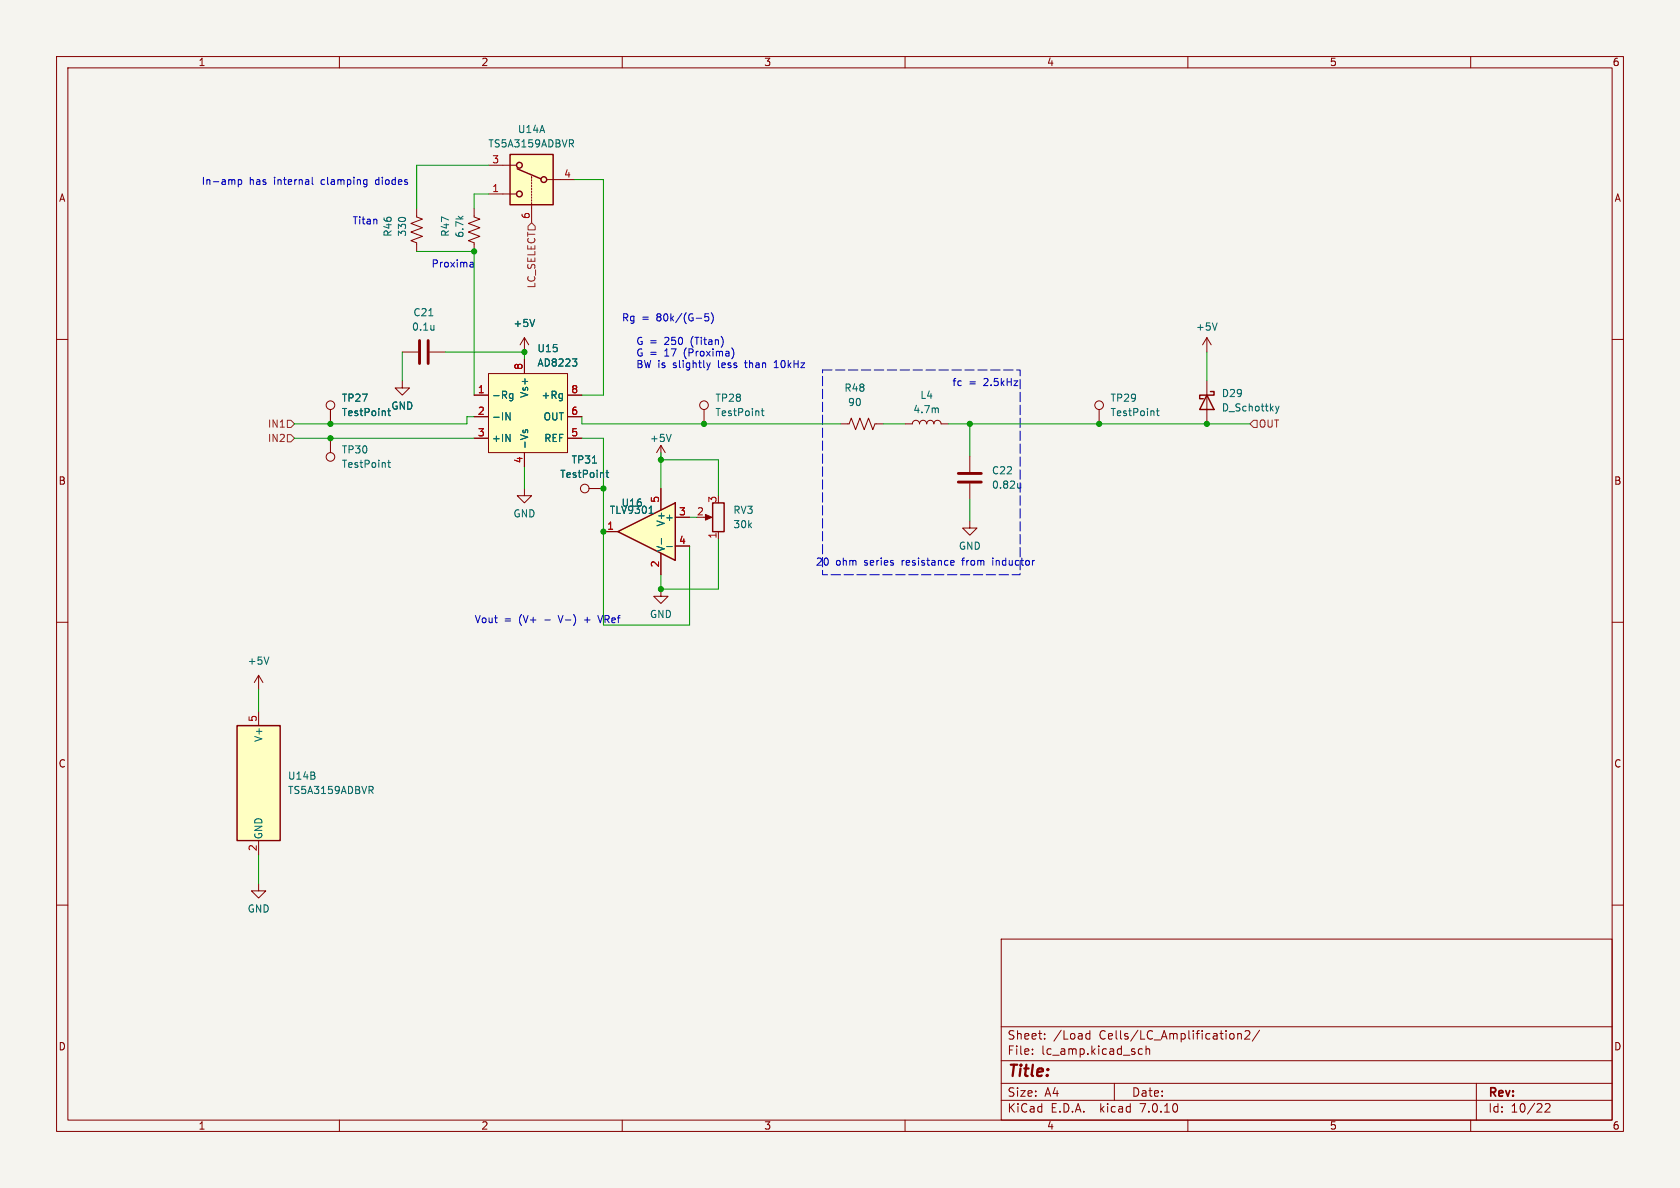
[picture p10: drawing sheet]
<svg xmlns="http://www.w3.org/2000/svg" width="297mm" height="210mm" viewBox="0 0 297 210" stroke-linecap="round" stroke-linejoin="round" font-family="sans-serif">
<path d="M0 0h297v210h-297z" fill="#f5f4ef" stroke="#f5f4ef" stroke-width=".18"/>
<g fill="none" stroke="#840000" stroke-width=".18">
<path d="M10 10h277v190h-277zM12 12h273v186h-273zM60 10v2M110 10v2M160 10v2M210 10v2M260 10v2M83.8 36.8v1.6l1 .3-2 .8 2 .8-2 .7 2 .8-2 .7 1 .4v1.6M86.4 34.3h4.8M86.4 29.2h4.8M94 31.2v.3M94 31.8v.2"/>
<path d="M94 32.3v.2M94 32.8v.2M94 33.3v.2M94 33.8v.2M94 34.3v.2M94 34.8v.3M94 35.3v.3M94 35.8v.3M94 36.3v3.1M96.8 31.8h4.8M10 60h2M213.4 59.7l-.8 1.3"/>
<path d="M213.4 59.7v2.5M213.4 59.7l.7 1.3M285 60h2M58.4 77.5v2.5M83.8 69.9h2.6M83.8 73.7h2.6M83.8 77.5h2.6M86.4 66h13.9v14h-13.9zM92.7 63.5v2.5M100.3 69.9h2.6M100.3 73.7h2.6M100.3 77.5h2.6"/>
<path d="M116.8 78.7l.8 1.3M116.8 78.7v2.6M116.8 78.7l-.7 1.3M124.5 72.4v2.5M148.6 74.9h1.5l.4-1 .8 2 .7-2 .8 2 .7-2 .8 2 .4-1h1.5M194.3 72.4v2.5M213.4 67.3v7.6M92.7 86.4v1.2h1.3l-1.3 1.3-1.3-1.3h1.3M92.7 80v2.6M104.1 86.4h2.6M124.5 91.4h1M127 94v1.3"/>
<path d="M171.4 92.1v1.2h-1.2l1.2 1.3 1.3-1.3h-1.3M171.4 80.6v2.8M171.4 85.5v2.8M10 110h2M45.7 119.4v2.5M45.7 119.4l-.7 1.3M45.7 119.4l.8 1.3M285 110h2M45.7 125.7v2.6M10 160h2M45.7 156.2v1.3h1.3l-1.3 1.3-1.3-1.3h1.3M45.7 148.6v2.5"/>
<path d="M285 160h2M177 166h108v32h-108zM60 198v2M110 198v2M160 198v2M177 194.5h108M177 191.5h108M177 187.5h108M177 181.5h108M182.5 186.3v.1M182.5 185.5v.1M184.7 183.6v.1"/>
<path d="M184.7 182.8v.1M192 183.6l.2 .1 .5-.1M192.7 182.2v1.5M192.7 182.8l-.5-.1-.2 .1M197 191.5v3M201.2 186.1l.3 .3 .5-.1M202 185.5l-.5-.1-.3 .3M202.6 185.5l.2-.1 .4 .1v.9M202.6 184.9v1.5M210 198v2M217.7 182.7l.3 .1 .2 .2-.1 .6-.4 .1M218.8 182.8l.2-.1 .4 .1 .1 .9"/>
<path d="M218.8 182.7v1M220.1 182.3l.6-.1 .2 .1 .1 .3-1 1.1h1M222.7 182.1l-1.3 2M260 198v2M261 191.5v6.5M273.2 195.2l.5-.1 .3 .1v.3l-.9 1.1h.9"/>
<circle cx="124.5" cy="71.6" r=".76"/>
<circle cx="194.3" cy="71.6" r=".76"/>
<circle cx="58.4" cy="80.8" r=".76"/>
<circle cx="103.4" cy="86.4" r=".76"/>
</g>
<path d="M169.4 83.7h4.1M169.4 85.2h4.1" fill="none" stroke="#840000" stroke-width=".51"/>
<g fill="none" stroke="#006464" stroke-width=".18">
<path d="M101 25.4l.4 .6M101.1 24.7l.3 .3-.1 .3-.2 .1M215.2 57.1l-.4 1.3M89.4 73l.8 1.2v-1.2M89.4 76.8l.8 1.2v-1.2M90.2 70.4h.5M90.2 69.6h.5M90.7 69.6v1l-.2 .2-.3 .1M92.5 76l-.1 .3M92.9 76.3v-.3h.2l.2 .1v.3M101.2 63.4h.8l-.5 .5M101.8 64l.2 .2-.2 .5"/>
<path d="M118.7 76.8l-.5 1.2M134.6 72.6h.5M134.8 72.2v1.1l.3 .2M204.4 72.6h.5M204.6 72.2v1.1l.3 .2M225.5 71.8l.3 .9M225.8 72.7l-.3 .4M226.1 71.8l-.3 .9M68.5 81.8h.5M68.7 81.4v1l.3 .2M104.7 81.9h.8M107.1 83.6h.5"/>
<path d="M107.3 83.1v1.1l.3 .2M180.5 85.5v.8M180.5 86.2l-.4 .1M47.5 116.1l-.4 1.3M65.5 139.7l.5 .6M65.7 139l.3 .3-.1 .3-.2 .1"/>
</g>
<g fill="#ffffc2" stroke="#ffffc2" stroke-width=".18">
<path d="M86.4 66h13.9v14h-13.9z"/>
<path d="M90.2 27.3h7.6v8.9h-7.6z"/>
<path d="M41.9 128.3h7.6v20.3h-7.6z"/>
</g>
<path d="M124.7 90.9l1.2 .5-1.2 .5z" fill="#840000" stroke="#840000" stroke-width=".18"/>
<g fill="none" stroke="#840000" stroke-width=".25">
<path d="M90.2 27.3h7.6v8.9h-7.6zM91.4 29.8l4.2 1.8M213.4 69.9l1.2 2.5h-2.5zM214 69.2h.6v.7h-2.5v.6h.6M126 88.9h2v5.1h-2zM41.9 128.3h7.6v20.3h-7.6z"/>
<circle cx="91.8" cy="34.3" r=".51"/>
<circle cx="91.8" cy="29.2" r=".51"/>
<circle cx="96.1" cy="31.8" r=".51"/>
</g>
<path d="M109.2 94l10.2-5.1v10.2z" fill="#ffffc2"/>
<path d="M109.2 94l10.2-5.1v10.2z" fill="none" stroke="#840000" stroke-width=".25"/>
<g fill="none" stroke="#840000" stroke-width=".18">
<path d="M73.7 36.8v1.6l1 .3-2.1 .8 2.1 .8-2.1 .7 2.1 .8-2.1 .7 1.1 .4v1.6M92.7 59.7l-.8 1.3M92.7 59.7v2.5M92.7 59.7l.8 1.3M58.4 72.4v2.5M71.1 67.3v1.3h1.3l-1.3 1.3-1.3-1.3h1.3M71.1 62.2h2.8M75.9 62.2h2.8M83.8 69.9h2.6M83.8 73.7h2.6M83.8 77.5h2.6M92.7 63.5v2.5"/>
<path d="M100.3 69.9h2.6M100.3 73.7h2.6M100.3 77.5h2.6M160 74.9h1.3a.64 .64 0 0 1 .6-.6 .64 .64 0 0 1 .7 .6 .64 .64 0 0 1 .6-.6 .64 .64 0 0 1 .6 .6 .64 .64 0 0 1 .7-.6 .64 .64 0 0 1 .6 .6 .64 .64 0 0 1 .6-.6 .64 .64 0 0 1 .7 .6h1.2M92.7 80v2.6M104.1 86.4h2.6M106.7 94h2.5M116.8 86.4v3.8M116.8 97.8v3.8M119.4 91.4h2.5M119.4 96.5h2.5M116.8 104.1v1.3h-1.2l1.2 1.3 1.3-1.3h-1.3"/>
<circle cx="58.4" cy="71.6" r=".76"/>
</g>
<g fill="none" stroke="#006464" stroke-width=".18">
<path d="M75.8 55.8h.7M76.7 57.5v.9M76.7 58.2v.1M94.5 56.5l-.4 1.2M68.5 72.6h.5M68.7 72.2v1.1l.3 .2M89.4 73l.8 1.2v-1.2M89.4 76.8l.8 1.2v-1.2M90.2 70.4h.5M90.2 69.6h.5M90.7 69.6v1l-.2 .2-.3 .1M92.5 76l-.1 .3"/>
<path d="M92.9 76.3v-.3h.2l.2 .1v.3M101.2 63.4h.8l-.5 .5M101.8 64l.2 .2-.2 .5M165.7 72.1l.2 .2v.7M104.7 81.9h.8M107.1 83.6h.5M107.3 83.1v1.1l.3 .2M114.8 90.7h.7M116.9 95.2v1M117.9 96.6h1"/>
</g>
<path d="M74.2 60.2v4.1M75.7 60.2v4.1" fill="none" stroke="#840000" stroke-width=".51"/>
<path d="M94 39.4l.6 .6v.6h-1.3v-.6zM50.8 74.3h.6l.7 .6-.7 .7h-.6zM50.8 76.8h.6l.7 .7-.7 .6h-.6zM221.6 74.3h.6v1.3h-.6l-.6-.7z" fill="none" stroke="#725600" stroke-width=".18"/>
<g fill="none" stroke="#0000c2" stroke-width=".18">
<path d="M42.1 31.8v1.2M42.1 31.8h.4l.2 .2-.1 .5h-.5M55.2 31.3v1.1l.2 .2M64.5 31.8h.4M64.9 32.5l-.4 .1M64.9 31.8v1l-.3 .2M83.3 46.4h.3l.1 .8M83.7 47.2h-.4M83.7 46.7h-.4M125.3 55.5h-.6l-.1 .6 .2-.1h.4l.1 .2v.4l-.2 .1-.5-.1M125.7 55.3a1.46 1.46 0 0 1 0 1.9M125 64.1l.3 .9"/>
<path d="M125.3 65l-.2 .4M125.6 64.1l-.3 .9M129.4 61.5a1.47 1.47 0 0 1 0 1.9M136.9 65h.7M137.1 63.9l-.2 .2M168.3 99.1h.3l.1 .3-.6 .1M168.6 99.9h-.3M175.5 98.6v.2M175.5 99.1v.8M98.7 108.8l.4 1.3M103.3 109.6h1M105.7 108.8l.4 1.3"/>
</g>
<path d="M145.4 65.4h34.9v36.2h-34.9v-36.2" fill="none" stroke="#0000c2" stroke-width=".18" stroke-dasharray="1.7 .6"/>
<g fill="none" stroke="#009600" stroke-width=".18">
<path d="M86.4 29.2h-12.7v7.6M86.4 34.3h-2.6v2.5M101.6 31.8h5.1v38.1h-3.8M73.7 44.5h10.1v25.4M52.1 77.5h31.7M71.1 62.2v5.1M78.7 62.2h14v1.3M83.8 73.7h-1.3v1.2h-30.4M102.9 77.5h3.8v33h15.2v-14M102.9 73.7v1.2h45.7M156.2 74.9h3.8M167.6 74.9h53.4"/>
<path d="M171.4 74.9v5.7M213.4 62.2v5.1M92.7 82.6v3.8M116.8 81.3h10.2v6.3M116.8 80v6.4M121.9 91.4h1.3M127 95.3v8.8h-10.2v-2.5M171.4 88.3v3.8M45.7 121.9v3.8M45.7 151.1v5.1"/>
</g>
<g fill="#009600" stroke="#009600" stroke-width=".18">
<circle cx="124.5" cy="74.9" r=".46"/>
<circle cx="116.8" cy="81.3" r=".46"/>
<circle cx="116.8" cy="104.1" r=".46"/>
<circle cx="171.4" cy="74.9" r=".46"/>
<circle cx="194.3" cy="74.9" r=".46"/>
<circle cx="213.4" cy="74.9" r=".46"/>
<circle cx="83.8" cy="44.5" r=".46"/>
<circle cx="92.7" cy="62.2" r=".46"/>
<circle cx="106.7" cy="86.4" r=".46"/>
<circle cx="58.4" cy="77.5" r=".46"/>
<circle cx="58.4" cy="74.9" r=".46"/>
<circle cx="106.7" cy="94" r=".46"/>
</g>
<text font-size="2.8" fill="#840000" x="178" y="190.9">Title:</text>
<g font-size="2.1" fill="#840000">
<text x="178" y="184">Sheet:</text>
<text x="186.2" y="184">/Load</text>
<text x="194.4" y="184">Cells/LC_Amplification2/</text>
<text x="178" y="186.7">File:</text>
<text x="184.1" y="186.7">lc_amp.kicad_sch</text>
<text x="178" y="196.9">KiCad</text>
<text x="178" y="194.1">Size:</text>
<text x="184.7" y="194.1">A4</text>
<text x="185.7" y="196.9">E.D.A.</text>
<text x="194.6" y="196.9">kicad</text>
<text x="200" y="194.1">Date:</text>
<text x="201.8" y="196.9">7.0.10</text>
<text x="263" y="194.3">Rev:</text>
<text x="263" y="196.9">Id:</text>
<text x="267.1" y="196.9">10/22</text>
</g>
<g font-size="1.8" fill="#840000">
<text x="35" y="11.9">1</text>
<text x="85" y="11.9">2</text>
<text x="135" y="11.9">3</text>
<text x="185" y="11.9">4</text>
<text x="235" y="11.9">5</text>
<text x="285" y="11.9">6</text>
<text x="10.3" y="35.9">A</text>
<text x="285.3" y="35.9">A</text>
<text x="10.3" y="85.9">B</text>
<text x="285.3" y="85.9">B</text>
<text x="10.3" y="135.9">C</text>
<text x="285.3" y="135.9">C</text>
<text x="10.3" y="185.9">D</text>
<text x="285.3" y="185.9">D</text>
<text x="35" y="199.9">1</text>
<text x="85" y="199.9">2</text>
<text x="135" y="199.9">3</text>
<text x="185" y="199.9">4</text>
<text x="235" y="199.9">5</text>
<text x="285" y="199.9">6</text>
</g>
<g font-size="1.8" fill="#006464">
<text x="91.5" y="23.7">U14A</text>
<text x="86.2" y="26.3">TS5A3159ADBVR</text>
<text x="69.4" y="42" transform="rotate(-90 69.4 42)">R46</text>
<text x="72" y="41.9" transform="rotate(-90 72 41.9)">330</text>
<text x="79.6" y="42" transform="rotate(-90 79.6 42)">R47</text>
<text x="82.1" y="42.1" transform="rotate(-90 82.1 42.1)">6.7k</text>
<text x="72.7" y="58.6">0.1u</text>
<text x="73" y="56.1">C21</text>
<text x="90.7" y="58">+5V</text>
<text x="211.3" y="58.6">+5V</text>
<text x="94.9" y="62.5">U15</text>
<text x="94.9" y="65">AD8223</text>
<text x="60.3" y="71.2">TP27</text>
<text x="86.9" y="70.7">-Rg</text>
<text x="93.6" y="70.4" transform="rotate(-90 93.6 70.4)">Vs+</text>
<text x="95.6" y="70.7">+Rg</text>
<text x="126.4" y="71.2">TP28</text>
<text x="149.2" y="69.4">R48</text>
<text x="149.8" y="72">90</text>
<text x="162.6" y="70.7">L4</text>
<text x="196.2" y="71.2">TP29</text>
<text x="215.9" y="70.4">D29</text>
<text x="60.3" y="73.8">TestPoint</text>
<text x="69.1" y="72.6">GND</text>
<text x="86.9" y="74.5">-IN</text>
<text x="96" y="74.5">OUT</text>
<text x="126.4" y="73.8">TestPoint</text>
<text x="161.4" y="73.3">4.7m</text>
<text x="196.2" y="73.8">TestPoint</text>
<text x="215.9" y="72.9">D_Schottky</text>
<text x="60.3" y="82.9">TestPoint</text>
<text x="60.3" y="80.4">TP30</text>
<text x="86.9" y="78.3">+IN</text>
<text x="93.6" y="79.5" transform="rotate(-90 93.6 79.5)">-Vs</text>
<text x="96.1" y="78.3">REF</text>
<text x="100.9" y="82.1">TP31</text>
<text x="114.8" y="78.3">+5V</text>
<text x="98.9" y="84.7">TestPoint</text>
<text x="109.8" y="89.8">U16</text>
<text x="175.3" y="86.6">0.82u</text>
<text x="175.3" y="84">C22</text>
<text x="90.7" y="91.7">GND</text>
<text x="107.7" y="91">TLV9301</text>
<text x="117.5" y="92.3">+</text>
<text x="117.7" y="93.2" transform="rotate(-90 117.7 93.2)">V+</text>
<text x="129.5" y="91">RV3</text>
<text x="129.5" y="93.6">30k</text>
<text x="117.7" y="97.7" transform="rotate(-90 117.7 97.7)">V-</text>
<text x="169.4" y="97.4">GND</text>
<text x="114.8" y="109.4">GND</text>
<text x="43.7" y="117.7">+5V</text>
<text x="46.6" y="131.3" transform="rotate(-90 46.6 131.3)">V+</text>
<text x="50.8" y="138">U14B</text>
<text x="50.8" y="140.6">TS5A3159ADBVR</text>
<text x="46.6" y="148.5" transform="rotate(-90 46.6 148.5)">GND</text>
<text x="43.7" y="161.5">GND</text>
</g>
<g font-size="1.8" fill="#a90000">
<text x="86.9" y="29">3</text>
<text x="86.9" y="34">1</text>
<text x="99.6" y="31.5">4</text>
<text x="93.7" y="38.8" transform="rotate(-90 93.7 38.8)">6</text>
<text x="92.5" y="65.5" transform="rotate(-90 92.5 65.5)">8</text>
<text x="84.4" y="69.6">1</text>
<text x="100.9" y="69.6">8</text>
<text x="84.4" y="73.4">2</text>
<text x="84.4" y="77.2">3</text>
<text x="100.9" y="77.2">5</text>
<text x="100.9" y="73.4">6</text>
<text x="92.5" y="82" transform="rotate(-90 92.5 82)">4</text>
<text x="116.6" y="89" transform="rotate(-90 116.6 89)">5</text>
<text x="126.7" y="89" transform="rotate(-90 126.7 89)">3</text>
<text x="107.2" y="93.7">1</text>
<text x="119.9" y="91.2">3</text>
<text x="123.1" y="91.2">2</text>
<text x="126.7" y="95.3" transform="rotate(-90 126.7 95.3)">1</text>
<text x="116.6" y="100.4" transform="rotate(-90 116.6 100.4)">2</text>
<text x="119.9" y="96.3">4</text>
<text x="45.5" y="127.7" transform="rotate(-90 45.5 127.7)">5</text>
<text x="45.5" y="150.6" transform="rotate(-90 45.5 150.6)">2</text>
</g>
<g font-size="1.8" fill="#0000c2">
<text x="35.6" y="32.8">In-amp</text>
<text x="44" y="32.8">has</text>
<text x="48.5" y="32.8">internal</text>
<text x="57" y="32.8">clamping</text>
<text x="66.9" y="32.8">diodes</text>
<text x="62.2" y="39.8">Titan</text>
<text x="76.2" y="47.4">Proxima</text>
<text x="109.9" y="56.9">Rg</text>
<text x="113.4" y="56.9">=</text>
<text x="116.2" y="56.9">80k/(G-5)</text>
<text x="112.4" y="61.1">G =</text>
<text x="112.4" y="63.1">G =</text>
<text x="112.4" y="65.2">BW is</text>
<text x="117.6" y="61.1">250</text>
<text x="117.6" y="63.1">17</text>
<text x="119.1" y="65.2">slightly</text>
<text x="121.2" y="63.1">(Proxima)</text>
<text x="122.4" y="61.1">(Titan)</text>
<text x="127.2" y="65.2">less</text>
<text x="132.2" y="65.2">than</text>
<text x="137.5" y="65.2">10kHz</text>
<text x="168.3" y="68.3">fc</text>
<text x="171.3" y="68.3">=</text>
<text x="174" y="68.3">2.5kHz</text>
<text x="144.1" y="100.1">20</text>
<text x="147.7" y="100.1">ohm</text>
<text x="152.9" y="100.1">series</text>
<text x="159.7" y="100.1">resistance</text>
<text x="170.6" y="100.1">from</text>
<text x="176.1" y="100.1">inductor</text>
<text x="83.8" y="110.2">Vout</text>
<text x="89.1" y="110.2">=</text>
<text x="91.8" y="110.2">(V+</text>
<text x="96.5" y="110.2">-</text>
<text x="99.3" y="110.2">V-)</text>
<text x="103.9" y="110.2">+</text>
<text x="106.7" y="110.2">VRef</text>
</g>
<g font-size="1.8" fill="#725600">
<text x="94.8" y="51.1" transform="rotate(-90 94.8 51.1)">LC_SELECT</text>
<text x="47.3" y="75.8">IN1</text>
<text x="222.4" y="75.8">OUT</text>
<text x="47.3" y="78.3">IN2</text>
</g>
</svg>
